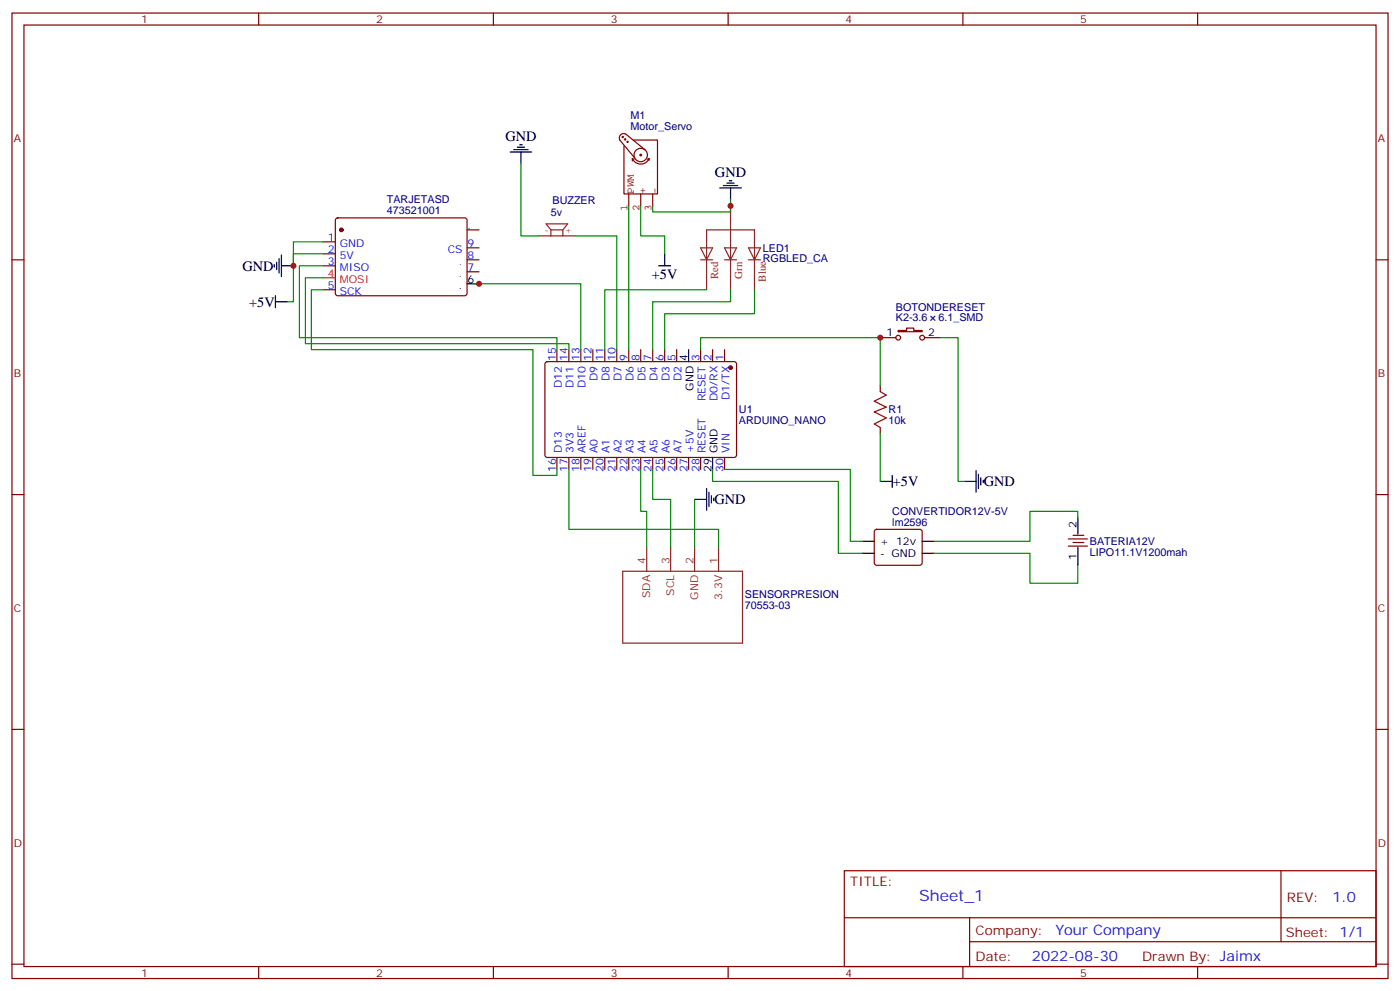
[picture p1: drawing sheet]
<svg xmlns="http://www.w3.org/2000/svg" width="412mm" height="292mm" viewBox="0 0 412 292" stroke-linecap="round" stroke-linejoin="round" font-family="sans-serif">
<g fill="none" stroke="#870000" stroke-width=".35">
<path d="M3.5 3.8h405.4v284.4h-405.4zM7.1 7.4h398.2v277.3h-398.2zM76.2 3.8v3.6M145.3 3.8v3.6M214.5 3.8v3.6M283.6 3.8v3.6M352.8 3.8v3.6M3.5 76.5h3.6M95.2 71.2h3.6M95.2 74.8h3.6M95.2 78.3h3.6M99 64.4l.5-.2h37.7l.4 .7-.1 21.8-.6 .4-37.7-.1-.4-.6v-21.5z"/>
<path d="M137.6 76.5h3.5M137.6 73h3.5M137.6 67.7h3.5M405.3 76.5h3.6M95.2 85.3h3.6M137.6 80h3.5M259.3 99.4h4.6M264.6 97.3h2.5v-.7h2.1v.7h2.4v.4h-7zM272.3 99.4h4.6M160.7 106.7l.5-.2 55.3 .1 .5 .6-.1 27.1-.6 .4h-55.4l-.4-.7v-26.8zM164 103v3.5M167.6 103v3.5"/>
<path d="M171.1 103v3.5M174.6 103v3.5M178.2 103v3.5M181.7 103v3.5M185.2 103v3.5M188.7 103v3.5M192.3 103v3.5M195.8 103v3.5M199.3 103v3.5M206.4 103v3.5M209.9 103v3.5M213.4 103v3.5"/>
<path d="M259.3 113.6v1.7M164 134.7v3.6M167.6 134.7v3.6M171.1 134.7v3.6M174.6 134.7v3.6M178.2 134.7v3.6M181.7 134.7v3.6M185.2 134.7v3.6M188.7 134.7v3.6M192.3 134.7v3.6M195.8 134.7v3.6M199.3 134.7v3.6"/>
<path d="M202.8 134.7v3.6M206.4 134.7v3.6M213.4 134.7v3.6M259.3 125.9v1.8M3.5 145.7h3.6M257.8 156.1l.4-.2h12.7l.5 .2 .2 .5v9.4l-.7 .5-12.9-.1-.5-.6v-9.2zM314.7 158.7h5.6M316.1 159.8h3.2M316.1 157.7h3.2M405.3 145.7h3.6M314.7 160.8h5.6M3.5 214.8h3.6"/>
<path d="M405.3 214.8h3.6M248.7 256.4h156.6v28.3h-156.6zM377.3 256.5v20.8M248.7 270.3h156.5M285.6 277.3h119.6M285.6 270.3v14.1M3.5 284h3.6M76.2 284.7v3.5M145.3 284.7v3.5M214.5 284.7v3.5M283.6 284.7v3.5M352.8 284.7v3.5"/>
<path d="M405.3 284h3.6"/>
<circle cx="264.6" cy="99.4" r=".71"/>
<circle cx="271.6" cy="99.4" r=".71"/>
</g>
<g fill="#870000" stroke="#870000" stroke-width=".35">
<circle cx="215.2" cy="108.3" r=".53"/>
<circle cx="100.5" cy="67.7" r=".53"/>
</g>
<g fill="none" stroke="#000" stroke-width=".35">
<path d="M150.3 44.8h6.3M151.3 44.1h4.3M152.4 43.4h2.1M153.1 42.7h.7M153.5 44.8v3.5M212 55.4h6.4M213.1 54.6h4.2M214.1 53.9h2.2M214.8 53.2h.7M215.2 55.4v3.5M80.8 77.9v.7M81.5 77.2v2.1"/>
<path d="M82.2 76.2v4.2M82.9 78.3h3.5M82.9 75.1v6.4M194 78.3h3.6M195.8 74.8v3.5M81.1 88.9h3.6M81.1 87.1v3.5M137.6 83.6h3.5M202.8 103v3.5M209.9 134.7v3.6M287.5 138.6v6.4M288.2 139.7v4.2"/>
<path d="M204.6 147.1h3.5M208.1 143.9v6.3M208.8 145v4.2M209.5 146v2.1M210.3 146.7v.7M254 159.4h3.5M259.3 141.8h3.5M262.8 140v3.5M271.6 159.4h3.6M284 141.8h3.5M288.9 140.7v2.1M289.6 141.4v.7"/>
<path d="M317.5 152.4v4.9M254 162.9h3.5M271.6 162.9h3.6M317.5 161.2v5.3"/>
</g>
<path d="M95.2 81.8h3.6" fill="none" stroke="#f00" stroke-width=".35"/>
<g fill="none" stroke="#008700" stroke-width=".35">
<path d="M153.5 48.3v21.2h5.2M215.2 58.9v3.5h-22.9v-1.8M95.2 78.3h-7v21.1h75.8v3.6M95.2 71.2h-8.8v7.1M95.2 74.8h-8.8v14.1h-1.7M169.3 69.5h12.4v33.5M185.2 60.6v42.4M188.7 60.6v8.9h7.1v5.3M95.2 81.8h-5.2v19.4h77.6v1.8M95.2 85.3h-3.5v17.7h65.3v37h7v-1.7M139.3 83.6h31.8v19.4M208.1 85.3h-29.9v17.7"/>
<path d="M215.2 85.3v3.6h-22.9v14.1M222.2 85.3v7.1h-26.4v10.6M276.9 99.4h5.3v42.4h1.8M206.4 103v-3.6h52.9v14.2M167.6 138.3v17.6h44.1v5.3M188.7 138.3v12.3h1.8v10.6M192.3 138.3v8.8h5.3v14.1M209.9 138.3v3.5h37v21.1h7.1M213.4 138.3h37.1v21.1h3.5M259.3 127.7v14.1M204.6 147.1v14.1M317.5 152.4v-1.8h-14.1v8.8h-28.2"/>
<path d="M275.2 162.9h28.2v8.9h14.1v-5.3"/>
</g>
<g fill="none" stroke="#8c2424" stroke-width=".35">
<path d="M158.7 69.5h10.6M162.3 67.7h3.5M162.3 67.7v1.8M162.3 67.7l-1.4-1.8h6.3l-1.4 1.8M165.8 67.7v1.8M206.4 76.5h3.5M206.4 73h3.5l-1.8 3.5zM213.4 76.5h3.6M213.4 73h3.6l-1.8 3.5zM215.2 60.6v24.7M220.5 76.5h3.5M220.5 73h3.5l-1.8 3.5z"/>
<path d="M208.1 85.3v-17.6h14.1v17.6M183.4 168.2h35.3v21.2h-35.3zM190.5 161.2v7M197.6 161.2v7M204.6 161.2v7M211.7 161.2v7"/>
</g>
<path d="M259.3 115.3l1.8 1.1-3.6 1.7 3.6 1.8-3.6 1.4 3.6 1.8-3.6 1.7 1.8 1.1" fill="none" stroke="#a10000" stroke-width=".35"/>
<g fill="none" stroke="#850000" stroke-width=".35">
<path d="M183.4 40.2l-.1 .2 .1 .1 .2-.3M184.1 40.9l-.1 .2 .1 .1 .2-.3M184.9 41.6l-.2 .2 .2 .1 .1-.3M185.2 57.1v3.5M186.3 46.7v.7M186.3 46.7l.5 .2M186.6 41.2h7.1v15.9h-9.9v-14.1M188.7 45.4l-.2 .2 .2 .3 .2-.4M188.7 43.7a1.98 1.98 0 0 0-1.7 2.9 1.98 1.98 0 0 0 3.4 .1 1.98 1.98 0 0 0-1.5-3M188.7 57.1v3.5M190.1 44.2l-5.8-4.7a1.31 1.31 0 0 0-1.5 .2 1.31 1.31 0 0 0-.2 1.5l4.4 5.3M191.2 46.7a2.68 2.68 0 0 1-2.5 1.6 2.68 2.68 0 0 1-2.4-1.6"/>
<path d="M191.2 46.7v.5M191.2 46.7l-.5 .2M192.3 57.1v3.5"/>
</g>
<g fill="#c00">
<circle cx="141.1" cy="83.6" r=".88"/>
<circle cx="259.3" cy="99.4" r=".88"/>
<circle cx="215.2" cy="60.6" r=".88"/>
<circle cx="86.4" cy="78.3" r=".88"/>
</g>
<text font-size="4.6" fill="#00f" x="270.8" y="265.5">Sheet_1</text>
<g font-size="4.2">
<text x="148.9" y="41.6">GND</text>
<text x="210.6" y="52.2">GND</text>
<text x="71.4" y="79.8">GND</text>
<text x="192" y="82.2">+5V</text>
<text x="73.4" y="90.3">+5V</text>
<text x="263" y="143.3">+5V</text>
<text x="289.8" y="143.3">GND</text>
<text x="210.4" y="148.5">GND</text>
</g>
<g font-size="4.2" fill="#00f">
<text x="392.5" y="265.7">1.0</text>
<text x="310.9" y="275.3">Your Company</text>
<text x="304" y="283.1">2022-08-30</text>
</g>
<g font-size="3.9" fill="#800">
<text x="250.5" y="261">TITLE:</text>
<text x="379.1" y="265.7">REV:</text>
<text x="287.4" y="275.2">Company:</text>
<text x="378.7" y="275.8">Sheet: 1/1</text>
<text x="287.4" y="282.9">Date:</text>
<text x="336.4" y="283">Drawn By: Jaimx</text>
</g>
<g font-size="3.2" fill="#800">
<text x="41.6" y="6.8">1</text>
<text x="110.8" y="6.8">2</text>
<text x="179.9" y="6.8">3</text>
<text x="249.1" y="6.8">4</text>
<text x="318.2" y="6.8">5</text>
<text x="4.1" y="41.9">A</text>
<text x="405.9" y="41.9">A</text>
<text x="4.1" y="111.1">B</text>
<text x="405.9" y="111.1">B</text>
<text x="4.1" y="180.2">C</text>
<text x="405.9" y="180.2">C</text>
<text x="4.1" y="249.4">D</text>
<text x="405.9" y="249.4">D</text>
<text x="41.6" y="287.7">1</text>
<text x="110.8" y="287.7">2</text>
<text x="179.9" y="287.7">3</text>
<text x="249.1" y="287.7">4</text>
<text x="318.2" y="287.7">5</text>
</g>
<g font-size="3.2" fill="#000080">
<text x="185.8" y="35.1">M1</text>
<text x="185.8" y="38.3">Motor_Servo</text>
<text x="113.9" y="59.8">TARJETASD</text>
<text x="162.7" y="60">BUZZER</text>
<text x="113.9" y="63">473521001</text>
<text x="162.3" y="63.5">5v</text>
<text x="224.7" y="77.3">RGBLED_CA</text>
<text x="224.7" y="74.1">LED1</text>
<text x="263.9" y="94.7">K2-3.6</text>
<text x="263.9" y="91.5">BOTONDERESET</text>
<text x="276.4" y="94.7">6.1_SMD</text>
<text x="217.7" y="124.9">ARDUINO_NANO</text>
<text x="217.7" y="121.7">U1</text>
<text x="261.8" y="124.9">10k</text>
<text x="261.8" y="121.7">R1</text>
<text x="262.8" y="154.8">lm2596</text>
<text x="262.8" y="151.6">CONVERTIDOR12V-5V</text>
<text x="321" y="160.5">BATERIA12V</text>
<text x="321" y="163.8">LIPO11.1V1200mah</text>
<text x="219.4" y="179.2">70553-03</text>
<text x="219.4" y="176.1">SENSORPRESION</text>
</g>
<g font-size="3.2" fill="#840000">
<text x="186.7" y="57.1" transform="rotate(-90 186.7 57.1)">PWM</text>
<text x="190.2" y="57.1" transform="rotate(-90 190.2 57.1)">+</text>
<text x="193.8" y="57.1" transform="rotate(-90 193.8 57.1)">-</text>
<text x="184.9" y="62.2" transform="rotate(-90 184.9 62.2)">1</text>
<text x="188.4" y="62.2" transform="rotate(-90 188.4 62.2)">2</text>
<text x="191.9" y="62.2" transform="rotate(-90 191.9 62.2)">3</text>
</g>
<g font-size="3.2" fill="#00f">
<text x="96.6" y="70.9">1</text>
<text x="137.8" y="67.3">.</text>
<text x="96.6" y="74.4">2</text>
<text x="96.6" y="77.9">3</text>
<text x="100.1" y="72.6">GND</text>
<text x="100.1" y="76.2">5V</text>
<text x="131.9" y="74.4">CS</text>
<text x="135.1" y="77.9">.</text>
<text x="137.8" y="76.2">8</text>
<text x="137.8" y="72.6">9</text>
<text x="100.1" y="79.7">MISO</text>
<text x="135.1" y="81.5">.</text>
<text x="137.8" y="79.7">7</text>
<text x="96.6" y="85">5</text>
<text x="100.1" y="86.7">SCK</text>
<text x="163.7" y="106.3" transform="rotate(-90 163.7 106.3)">15</text>
<text x="167.2" y="106.3" transform="rotate(-90 167.2 106.3)">14</text>
<text x="170.7" y="106.3" transform="rotate(-90 170.7 106.3)">13</text>
<text x="174.3" y="106.3" transform="rotate(-90 174.3 106.3)">12</text>
<text x="177.8" y="106.3" transform="rotate(-90 177.8 106.3)">11</text>
<text x="181.3" y="106.3" transform="rotate(-90 181.3 106.3)">10</text>
<text x="184.9" y="106.3" transform="rotate(-90 184.9 106.3)">9</text>
<text x="188.4" y="106.3" transform="rotate(-90 188.4 106.3)">8</text>
<text x="191.9" y="106.3" transform="rotate(-90 191.9 106.3)">7</text>
<text x="195.4" y="106.3" transform="rotate(-90 195.4 106.3)">6</text>
<text x="199" y="106.3" transform="rotate(-90 199 106.3)">5</text>
<text x="206" y="106.3" transform="rotate(-90 206 106.3)">3</text>
<text x="209.5" y="106.3" transform="rotate(-90 209.5 106.3)">2</text>
<text x="213.1" y="106.3" transform="rotate(-90 213.1 106.3)">1</text>
<text x="176" y="112.3" transform="rotate(-90 176 112.3)">D9</text>
<text x="179.6" y="112.3" transform="rotate(-90 179.6 112.3)">D8</text>
<text x="183.1" y="112.3" transform="rotate(-90 183.1 112.3)">D7</text>
<text x="186.6" y="112.3" transform="rotate(-90 186.6 112.3)">D6</text>
<text x="190.1" y="112.3" transform="rotate(-90 190.1 112.3)">D5</text>
<text x="193.7" y="112.3" transform="rotate(-90 193.7 112.3)">D4</text>
<text x="197.2" y="112.3" transform="rotate(-90 197.2 112.3)">D3</text>
<text x="200.7" y="112.3" transform="rotate(-90 200.7 112.3)">D2</text>
<text x="165.5" y="114.3" transform="rotate(-90 165.5 114.3)">D12</text>
<text x="169" y="114.3" transform="rotate(-90 169 114.3)">D11</text>
<text x="172.5" y="114.3" transform="rotate(-90 172.5 114.3)">D10</text>
<text x="207.8" y="118.2" transform="rotate(-90 207.8 118.2)">RESET</text>
<text x="211.3" y="118.1" transform="rotate(-90 211.3 118.1)">D0/RX</text>
<text x="214.8" y="117.8" transform="rotate(-90 214.8 117.8)">D1/TX</text>
<text x="165.5" y="133.4" transform="rotate(-90 165.5 133.4)">D13</text>
<text x="169" y="133.4" transform="rotate(-90 169 133.4)">3V3</text>
<text x="172.5" y="133.4" transform="rotate(-90 172.5 133.4)">AREF</text>
<text x="176" y="133.4" transform="rotate(-90 176 133.4)">A0</text>
<text x="179.6" y="133.4" transform="rotate(-90 179.6 133.4)">A1</text>
<text x="183.1" y="133.4" transform="rotate(-90 183.1 133.4)">A2</text>
<text x="186.6" y="133.4" transform="rotate(-90 186.6 133.4)">A3</text>
<text x="190.1" y="133.4" transform="rotate(-90 190.1 133.4)">A4</text>
<text x="193.7" y="133.4" transform="rotate(-90 193.7 133.4)">A5</text>
<text x="197.2" y="133.4" transform="rotate(-90 197.2 133.4)">A6</text>
<text x="200.7" y="133.4" transform="rotate(-90 200.7 133.4)">A7</text>
<text x="204.3" y="133.4" transform="rotate(-90 204.3 133.4)">+5V</text>
<text x="207.8" y="133.4" transform="rotate(-90 207.8 133.4)">RESET</text>
<text x="214.8" y="133.4" transform="rotate(-90 214.8 133.4)">VIN</text>
<text x="163.7" y="138.9" transform="rotate(-90 163.7 138.9)">16</text>
<text x="167.2" y="138.9" transform="rotate(-90 167.2 138.9)">17</text>
<text x="170.7" y="138.9" transform="rotate(-90 170.7 138.9)">18</text>
<text x="174.3" y="138.9" transform="rotate(-90 174.3 138.9)">19</text>
<text x="177.8" y="138.9" transform="rotate(-90 177.8 138.9)">20</text>
<text x="181.3" y="138.9" transform="rotate(-90 181.3 138.9)">21</text>
<text x="184.9" y="138.9" transform="rotate(-90 184.9 138.9)">22</text>
<text x="188.4" y="138.9" transform="rotate(-90 188.4 138.9)">23</text>
<text x="191.9" y="138.9" transform="rotate(-90 191.9 138.9)">24</text>
<text x="195.4" y="138.9" transform="rotate(-90 195.4 138.9)">25</text>
<text x="199" y="138.9" transform="rotate(-90 199 138.9)">26</text>
<text x="202.5" y="138.9" transform="rotate(-90 202.5 138.9)">27</text>
<text x="206" y="138.9" transform="rotate(-90 206 138.9)">28</text>
<text x="213.1" y="138.9" transform="rotate(-90 213.1 138.9)">30</text>
</g>
<g font-size="3.2" fill="#f00">
<text x="96.6" y="81.5">4</text>
<text x="100.1" y="83.2">MOSI</text>
</g>
<g font-size="3.2">
<text x="137.8" y="83.2">6</text>
<text x="135.1" y="85">.</text>
<text x="261.2" y="99.1">1</text>
<text x="273.4" y="99.1">2</text>
<text x="202.5" y="106.3" transform="rotate(-90 202.5 106.3)">4</text>
<text x="204.3" y="115.1" transform="rotate(-90 204.3 115.1)">GND</text>
<text x="211.3" y="133.4" transform="rotate(-90 211.3 133.4)">GND</text>
<text x="209.5" y="138.9" transform="rotate(-90 209.5 138.9)">29</text>
<text x="317.1" y="155.5" transform="rotate(-90 317.1 155.5)">2</text>
<text x="259.3" y="160.5">+ 12v</text>
<text x="259.3" y="164">- GND</text>
<text x="317.1" y="165" transform="rotate(-90 317.1 165)">1</text>
</g>
<g font-size="3.2" fill="#8d2323">
<text x="211.5" y="82.3" transform="rotate(-90 211.5 82.3)">Red</text>
<text x="218.6" y="82.1" transform="rotate(-90 218.6 82.1)">Grn</text>
<text x="225.6" y="82.9" transform="rotate(-90 225.6 82.9)">Blue</text>
<text x="190.1" y="166.1" transform="rotate(-90 190.1 166.1)">4</text>
<text x="197.2" y="166.1" transform="rotate(-90 197.2 166.1)">3</text>
<text x="204.3" y="166.1" transform="rotate(-90 204.3 166.1)">2</text>
<text x="211.3" y="166.1" transform="rotate(-90 211.3 166.1)">1</text>
<text x="191.6" y="176.1" transform="rotate(-90 191.6 176.1)">SDA</text>
<text x="198.6" y="175.4" transform="rotate(-90 198.6 175.4)">SCL</text>
<text x="205.7" y="176.6" transform="rotate(-90 205.7 176.6)">GND</text>
<text x="212.7" y="176.6" transform="rotate(-90 212.7 176.6)">3.3V</text>
</g>
<g font-size="2.5" fill="#8d2323">
<text x="160.5" y="68.8">-</text>
<text x="166.5" y="68.8">+</text>
</g>
</svg>
